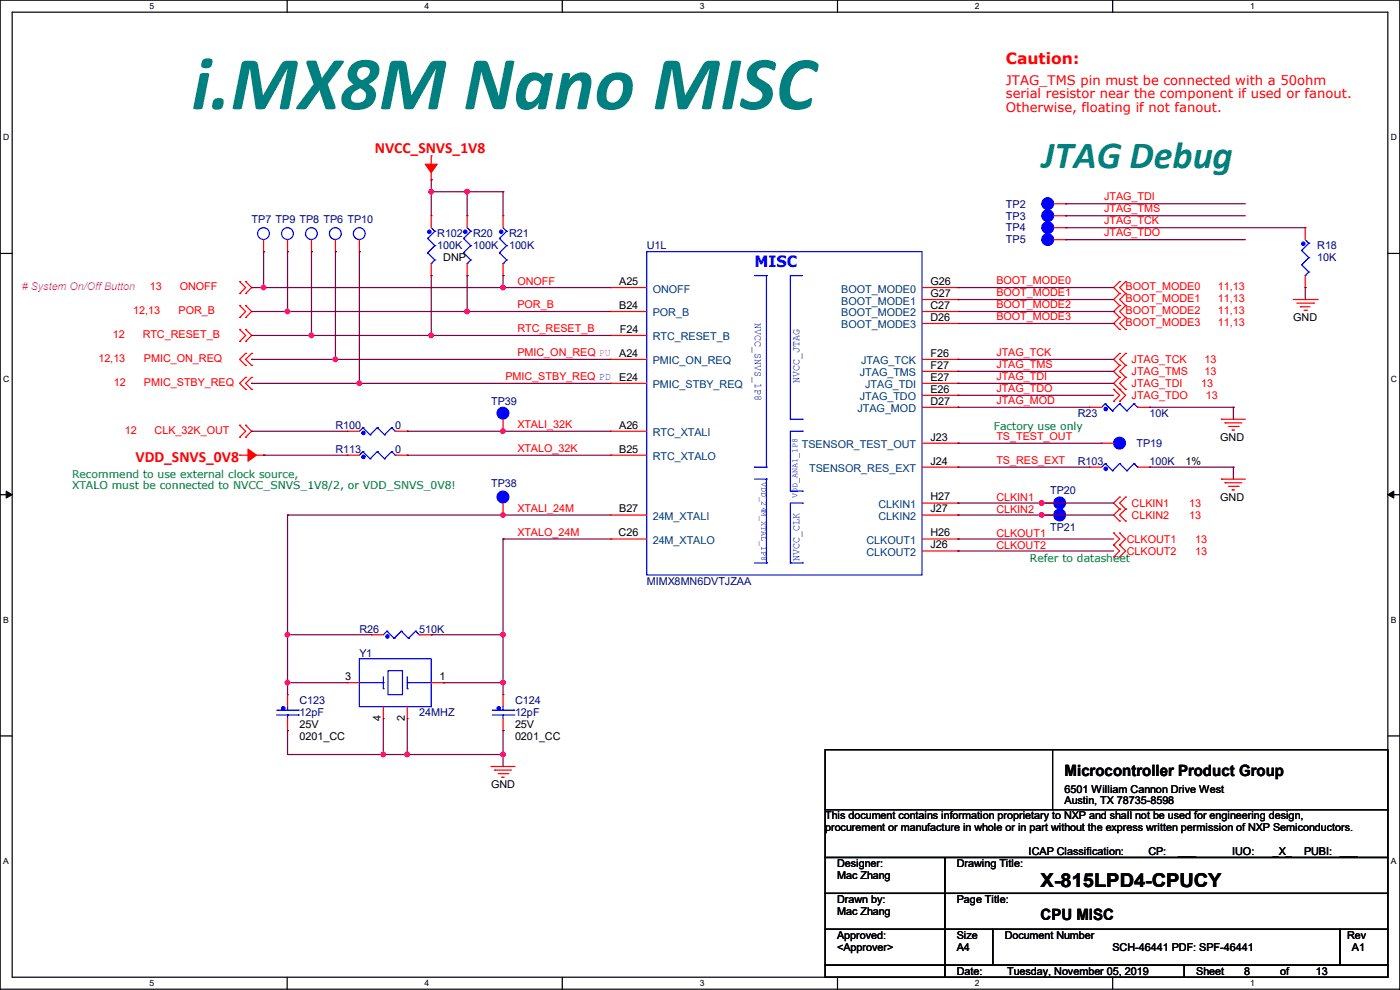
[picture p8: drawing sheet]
<svg xmlns="http://www.w3.org/2000/svg" width="297mm" height="210mm" viewBox="0 0 297 210" stroke-linecap="round" stroke-linejoin="round" font-family="sans-serif">
<path d="M0 0h297v209.8h-297zM2.6 2.6h291.8v204.7h-291.8z" fill="none" stroke="#000" stroke-width=".25"/>
<g fill="#fff">
<path d="M31.7 .3h1v2h-1z"/>
<path d="M31.7 207.6h1v1.9h-1z"/>
</g>
<path d="M60.9 0v2.6M60.9 207.3v2.5" fill="none" stroke="#000" stroke-width=".25"/>
<g fill="#fff">
<path d="M90.1 .3h1v2h-1z"/>
<path d="M90.1 207.6h1v1.9h-1z"/>
</g>
<path d="M119.3 0v2.6M119.3 207.3v2.5" fill="none" stroke="#000" stroke-width=".25"/>
<g fill="#fff">
<path d="M148.5 .3h.9v2h-.9z"/>
<path d="M148.5 207.6h.9v1.9h-.9z"/>
</g>
<path d="M177.7 0v2.6M177.7 207.3v2.5" fill="none" stroke="#000" stroke-width=".25"/>
<g fill="#fff">
<path d="M206.8 .3h1v2h-1z"/>
<path d="M206.8 207.6h1v1.9h-1z"/>
</g>
<path d="M236.1 0v2.6M236.1 207.3v2.5" fill="none" stroke="#000" stroke-width=".25"/>
<g fill="#fff">
<path d="M265.2 .3h1v2h-1z"/>
<path d="M265.2 207.6h1v1.9h-1z"/>
<path d="M.7 28.2h1.2v1.9h-1.2z"/>
<path d="M295.1 28.2h1.2v1.9h-1.2z"/>
<path d="M.7 79.3h1.2v2h-1.2z"/>
<path d="M295.1 79.3h1.2v2h-1.2z"/>
</g>
<path d="M0 53.8h2.6M294.4 53.8h2.6" fill="none" stroke="#000" stroke-width=".25"/>
<g fill="#fff">
<path d="M.7 130.5h1.2v2h-1.2z"/>
<path d="M295.1 130.5h1.1v2h-1.1z"/>
</g>
<path d="M0 104.9h2.6M294.4 104.9h2.6" fill="none" stroke="#000" stroke-width=".25"/>
<path d="M1.3 104.2l1.3 .7-1.3 .8zM294.4 104.9l1.3-.7v1.5z" fill="#000" stroke="#000" stroke-width=".21"/>
<g fill="#fff">
<path d="M.7 181.7h1.2v2h-1.2z"/>
<path d="M295.1 181.7h1.1v2h-1.1z"/>
</g>
<g fill="none" stroke="#000" stroke-width=".25">
<path d="M0 156.1h2.6M175 159h119.4v12.7h-119.4zM223.3 159v12.7M294.4 156.1h2.6M175 171.7h119.4v10.2h-119.4zM223.3 171.7h.1M175 181.9h25.4v7.6h-25.4zM175 189.5h25.4v7.6h-25.4zM175 197.1h25.4v7.7h-25.4zM200.4 181.9h94v7.6h-94zM200.4 189.5h94v7.6h-94zM200.4 197.1h10.2v7.7h-10.2z"/>
<path d="M210.6 197.1h73.7v7.7h-73.7zM284.3 197.1h10.1v7.7h-10.1zM175 204.8h25.4v2.5h-25.4zM200.4 204.8h50.8v2.5h-50.8zM251.2 204.8h43.2v2.5h-43.2z"/>
</g>
<g fill="none" stroke="#f00" stroke-width=".25">
<path d="M91.5 38.1h.1M91.5 33.1h.1M91.5 33.1v2.8M91.5 36.4v1.7M50.8 59.7h.1M50.8 59.7l1.3 1.3-1.3 1.3M52.1 59.7h.1M52.1 59.7l1.3 1.3-1.3 1.3M55.9 53.4h.1M55.9 50.8v2.6M61 53.4h.1M61 50.8v2.6"/>
<path d="M66.1 53.4h.1M66.1 50.8v2.6M71.2 53.4h.1M71.2 50.8v2.6M76.2 53.4h.1M76.2 50.8v2.6M91.5 45.8h.1M91.5 58.5h.1M91.5 45.8v2.5M91.5 55.9v2.6M99.1 45.8h.1M99.1 58.5h.1"/>
<path d="M99.1 45.8v2.5M99.1 55.9v2.6M106.7 45.8h.1M106.7 58.5h.1M106.7 45.8v2.5M106.7 55.9v2.6M223.6 43.2h2.5M223.6 48.3h2.5M223.6 45.8h2.5M223.6 50.8h2.5M226.1 43.2h.1M226.1 48.3h.1"/>
<path d="M226.1 45.8h.1M226.1 50.8h.1M237.5 59.7h.1M237.5 59.7l-1.2 1.3 1.2 1.3M238.8 59.7h.1M238.8 59.7l-1.3 1.3 1.3 1.3M276.9 48.3h.1M276.9 48.3v2.5M276.9 58.5v2.5M50.8 62.3h.1M50.8 67.4h.1M50.8 64.8h.1"/>
<path d="M50.8 72.4h.1M50.8 69.9h.1M50.8 64.8l1.3 1.3-1.3 1.3M50.8 69.9l1.3 1.3-1.3 1.2M52.1 62.3h.1M52.1 64.8h.1M52.1 67.4h.1M52.1 75h.1M52.1 77.5h.1M52.1 69.9h.1M52.1 72.4h.1M52.1 64.8l1.3 1.3-1.3 1.3"/>
<path d="M52.1 75l-1.3 1.2 1.3 1.3M52.1 69.9l1.3 1.3-1.3 1.2M53.4 75h.1M53.4 77.5h.1M53.4 75l-1.3 1.2 1.3 1.3M129.6 61h.1M129.6 66.1h.1M129.6 71.2h.1M129.6 76.2h.1M129.6 61h7.6M129.6 66.1h7.6M129.6 71.2h7.6"/>
<path d="M129.6 76.2h7.6M195.6 63.5h7.6M195.6 61h7.6M195.6 66.1h7.6M195.6 68.6h7.6M195.6 78.8h7.6M195.6 76.2h7.6M203.2 61h.1M203.2 68.6h.1M203.2 63.5h.1M203.2 78.8h.1M203.2 66.1h.1"/>
<path d="M203.2 76.2h.1M237.5 62.3h.1M237.5 64.8h.1M237.5 75h.1M237.5 77.5h.1M237.5 67.4h.1M237.5 69.9h.1M237.5 62.3l-1.2 1.2 1.2 1.3M237.5 75l-1.2 1.2 1.2 1.3M237.5 77.5l-1.2 1.3 1.2 1.3M237.5 64.8l-1.2 1.3 1.2 1.3M237.5 67.4l-1.2 1.2 1.2 1.3"/>
<path d="M238.8 62.3h.1M238.8 64.8h.1M238.8 77.5h.1M238.8 75h.1M238.8 67.4h.1M238.8 69.9h.1M238.8 62.3l-1.3 1.2 1.3 1.3M238.8 75l-1.3 1.2 1.3 1.3M238.8 77.5l-1.3 1.3 1.3 1.3M238.8 64.8l-1.3 1.3 1.3 1.3M238.8 67.4l-1.3 1.2 1.3 1.3M274.4 63.5h5"/>
<path d="M275.1 64.3h3.6M275.9 65.1h.1M275.9 65.1h2M276.6 65.8h.6M276.9 61h.1M277.2 65.8h.1M278.7 64.3h.1M279.4 63.5h.1M50.8 96.6h.1M50.8 92.8h.1M50.8 90.2h.1M50.8 96.6h2.8"/>
<path d="M50.8 90.2l1.3 1.3-1.3 1.3M52.1 90.2h.1M52.1 92.8h.1M52.1 80.1h.1M52.1 82.6h.1M52.1 90.2l1.3 1.3-1.3 1.3M52.1 80.1l-1.3 1.2 1.3 1.3M53.4 80.1h.1M53.4 82.6h.1M53.4 80.1l-1.3 1.2 1.3 1.3M54.1 96.6h1.8M55.9 96.6h.1"/>
<path d="M73.7 91.5h.1M73.7 96.6h.1M73.7 96.6h2.5M73.7 91.5h2.5M83.9 96.6h2.5M83.9 91.5h2.5M86.4 91.5h.1M86.4 96.6h.1M106.7 91.5h.1M106.7 88.9v2.6M129.6 91.5h.1M129.6 96.6h.1"/>
<path d="M129.6 81.3h.1M129.6 96.6h7.6M129.6 91.5h7.6M129.6 81.3h7.6M195.6 81.3h7.6M195.6 86.4h7.6M195.6 83.9h7.6M195.6 99.1h7.6M195.6 94h7.6M203.2 81.3h.1M203.2 86.4h.1M203.2 83.9h.1"/>
<path d="M203.2 99.1h.1M203.2 94h.1M231.2 99.1h.1M231.2 86.4h.1M231.2 86.4h2.5M231.2 99.1h2.5M233.7 94h.1M233.7 94h2.6M236.3 82.6h.1M236.3 85.1h.1M236.3 82.6l1.2 1.3-1.2 1.2M237.5 80.1h.1"/>
<path d="M237.5 82.6h.1M237.5 85.1h.1M237.5 80.1l-1.2 1.2 2.5 2.6-1.3 1.2M238.8 80.1h.1M238.8 82.6h.1M238.8 80.1l-1.3 1.2 1.3 1.3M241.3 86.4h2.6M241.3 99.1h2.6M243.9 99.1h.1M243.9 86.4h.1M259.1 88.9h.1M259.1 88.9h5.1"/>
<path d="M259.9 89.7h.1M259.9 89.7h3.5M260.6 90.5h2.1M261.4 91.2h.1M261.4 91.2h.5M262.7 90.5h.1M106.7 109.3h.1M106.7 106.7v2.6M129.6 109.3h.1M129.6 114.3h.1M129.6 109.3h7.6M129.6 114.3h7.6"/>
<path d="M195.6 109.3h7.6M195.6 114.3h7.6M195.6 116.9h7.6M195.6 106.7h7.6M203.2 116.9h.1M203.2 109.3h.1M203.2 114.3h.1M203.2 106.7h.1M221 109.3h.1M221 106.7h.1M221 109.3h2.6M221 106.7h2.6"/>
<path d="M236.3 115.6h.1M236.3 113.1h.1M236.3 118.2h.1M236.3 113.1l1.2 1.2-1.2 1.3M236.3 115.6l1.2 1.3-1.2 1.3M237.5 105.5h.1M237.5 108h.1M237.5 110.5h.1M237.5 115.6h.1M237.5 113.1h.1M237.5 118.2h.1M237.5 105.5l-1.2 1.2 1.2 1.3"/>
<path d="M237.5 108l-1.2 1.3 1.2 1.2M237.5 113.1l1.3 1.2-1.3 1.3M237.5 115.6l1.3 1.3-1.3 1.3M238.8 108h.1M238.8 105.5h.1M238.8 110.5h.1M238.8 105.5l-1.3 1.2 1.3 1.3M238.8 108l-1.3 1.3 1.3 1.2M259.1 101.6h.1M259.1 101.6h5.1M259.9 102.4h.1M259.9 102.4h3.5"/>
<path d="M260.6 103.2h2.1M261.4 103.9h.1M261.4 103.9h.5M262.7 103.2h.1M78.8 134.7h.1M78.8 134.7h2.5M88.9 134.7h2.6M91.5 134.7h.1M61 147.4h.1M61 155h.1M61 147.4v2.5M61 152.4v2.6"/>
<path d="M73.7 144.8h.1M73.7 144.8h2.5M81.3 152.4h.1M81.3 149.9v2.5M86.4 152.4h.1M86.4 149.9v2.5M91.5 144.8h2.5M94 144.8h.1M106.7 147.4h.1M106.7 155h.1M106.7 147.4v2.5M106.7 152.4v2.6"/>
<path d="M104.2 162.6h.1M104.2 162.6h5.1M104.9 163.4h.1M104.9 163.4h3.6M105.7 164.1h2M106.5 164.9h.1M106.5 164.9h.5M107.7 164.1h.1"/>
</g>
<g fill="#f00" stroke="#f00" stroke-width=".25">
<path d="M90.2 34.8h2.6l-1.3 1.8z" fill-rule="evenodd"/>
<path d="M52.6 95.3l1.8 1.3-1.8 1.2z" fill-rule="evenodd"/>
</g>
<g fill="none" stroke="#00f" stroke-width=".25">
<path d="M90.7 50.6h.1M90.7 53.6h.1M90.7 50.6l1.5 1.5M90.7 53.6l1.5 1.6M91.5 55.9h.1M91.5 48.3l.7 .8M92.2 49.1h.1M92.2 52.1h.1M92.2 55.2h.1M92.2 49.1l-1.5 1.5M92.2 52.1l-1.5 1.5M92.2 55.2l-.7 .7"/>
<path d="M98.3 50.6h.1M98.3 53.6h.1M98.3 50.6l1.6 1.5M98.3 53.6l1.6 1.6M99.1 55.9h.1M99.1 48.3l.8 .8M99.9 49.1h.1M99.9 52.1h.1M99.9 55.2h.1M99.9 49.1l-1.6 1.5M99.9 52.1l-1.6 1.5M99.9 55.2l-.8 .7"/>
<path d="M106 50.6h.1M106 53.6h.1M106 50.6l1.5 1.5M106 53.6l1.5 1.6M106.7 55.9h.1M106.7 48.3l.8 .8M107.5 49.1h.1M107.5 52.1h.1M107.5 55.2h.1M107.5 49.1l-1.5 1.5M107.5 52.1l-1.5 1.5M107.5 55.2l-.8 .7"/>
<path d="M137.2 53.4h58.4v68.6h-58.4zM160.1 58.5h2.5M162.6 58.5h.1M162.6 58.5v40.6M167.7 58.5h.1M167.7 58.5v30.4M167.7 58.5h2.5M276.1 53.1h.1M276.1 56.2h.1M276.1 53.1l1.6 1.6M276.1 56.2l1.6 1.5M276.9 58.5h.1"/>
<path d="M276.9 50.8l.8 .8M277.7 51.6h.1M277.7 54.7h.1M277.7 57.7h.1M277.7 51.6l-1.6 1.5M277.7 54.7l-1.6 1.5M277.7 57.7l-.8 .8M77 90.7h.1M77 95.8h.1M77 90.7l-.8 .8M77 90.7l1.5 1.5M77 95.8l-.8 .8"/>
<path d="M77 95.8l1.5 1.5M78.5 92.2h.1M78.5 97.3h.1M80.1 90.7h.1M80.1 95.8h.1M80.1 90.7l-1.6 1.5M80.1 90.7l1.5 1.5M80.1 95.8l-1.6 1.5M80.1 95.8l1.5 1.5M81.6 92.2h.1M81.6 97.3h.1M83.1 90.7h.1"/>
<path d="M83.1 95.8h.1M83.1 90.7l-1.5 1.5M83.1 90.7l.8 .8M83.1 95.8l-1.5 1.5M83.1 95.8l.8 .8M83.9 91.5h.1M83.9 96.6h.1M160.1 99.1h.1M160.1 99.1h2.5M162.6 99.1h.1M167.7 88.9h.1M167.7 88.9h2.5"/>
<path d="M170.2 88.9h.1M170.2 91.5h.1M170.2 91.5h-2.5v12.7M234.5 98.3h.1M234.5 85.6h.1M234.5 98.3l-.8 .8M234.5 98.3l1.5 1.6M234.5 85.6l-.8 .8M234.5 85.6l1.5 1.6M236 99.9h.1M236 87.2h.1M237.5 98.3h.1"/>
<path d="M237.5 85.6h.1M237.5 98.3l-1.5 1.6M237.5 98.3l1.6 1.6M237.5 85.6l-1.5 1.6M237.5 85.6l1.6 1.6M239.1 99.9h.1M239.1 87.2h.1M240.6 98.3h.1M240.6 85.6h.1M240.6 98.3l-1.5 1.6M240.6 98.3l.7 .8M240.6 85.6l-1.5 1.6"/>
<path d="M240.6 85.6l.7 .8M241.3 99.1h.1M241.3 86.4h.1M160.1 119.4h2.5M160.1 101.6h2.5M162.6 119.4h.1M162.6 101.6h.1M162.6 101.6v17.8M167.7 119.4h.1M167.7 104.2h.1M167.7 119.4h2.5M167.7 104.2h2.5"/>
<path d="M170.2 106.7h.1M170.2 119.4h.1M170.2 104.2h.1M170.2 106.7h-2.5v12.7M76.2 139.7h15.3v10.2h-15.3zM82.1 133.9h.1M82.1 133.9l-.8 .8M82.1 133.9l1.5 1.5M83.6 135.4h.1M85.1 133.9h.1M85.1 133.9l-1.5 1.5M85.1 133.9l1.6 1.5"/>
<path d="M86.7 135.4h.1M88.2 133.9h.1M88.2 133.9l-1.5 1.5M88.2 133.9l.7 .8M88.9 134.7h.1M58.7 151.7h4.6M58.7 150.7h4.6M61 151.7h.1M61 150.7h.1M61 149.9v.8M61 151.7v.7M63.3 151.7h.1"/>
<path d="M63.3 150.7h.1M76.2 144.8h5.1M81.3 146.1h.1M81.3 144.8h.1M81.3 143.6v2.5M82.3 142.3h3.1v5.1h-3.1zM86.4 146.1h.1M86.4 144.8h.1M86.4 143.6v2.5M86.4 144.8h5.1M104.4 151.7h4.6M104.4 150.7h4.6"/>
<path d="M106.7 151.7h.1M106.7 150.7h.1M106.7 149.9v.8M106.7 151.7v.7M109 151.7h.1M109 150.7h.1"/>
<circle cx="55.9" cy="49.6" r="1.25"/>
<circle cx="61" cy="49.6" r="1.25"/>
<circle cx="66.1" cy="49.6" r="1.25"/>
<circle cx="71.1" cy="49.6" r="1.25"/>
<circle cx="76.2" cy="49.6" r="1.25"/>
</g>
<g fill="#00f" stroke="#00f" stroke-width=".25">
<circle cx="77.1" cy="91.8" r=".36"/>
<circle cx="60.1" cy="150.3" r=".36"/>
<circle cx="234.6" cy="99.5" r=".36"/>
<circle cx="98.7" cy="49.2" r=".36"/>
<circle cx="224.8" cy="109.2" r="1.25"/>
<circle cx="222.3" cy="43.2" r="1.25"/>
<circle cx="224.8" cy="106.7" r="1.25"/>
<circle cx="222.3" cy="48.3" r="1.25"/>
<circle cx="82.2" cy="135" r=".36"/>
<circle cx="77.1" cy="96.9" r=".36"/>
<circle cx="106.7" cy="105.4" r="1.25"/>
<circle cx="234.6" cy="86.8" r=".36"/>
<circle cx="237.5" cy="94" r="1.25"/>
<circle cx="106.3" cy="49.2" r=".36"/>
<circle cx="106.7" cy="87.7" r="1.25"/>
<circle cx="91.1" cy="49.2" r=".36"/>
<circle cx="222.3" cy="45.7" r="1.25"/>
<circle cx="276.5" cy="51.7" r=".36"/>
<circle cx="105.8" cy="150.3" r=".36"/>
<circle cx="222.3" cy="50.8" r="1.25"/>
</g>
<g fill="none" stroke="#800040" stroke-width=".25">
<path d="M91.5 38.1h.1M91.5 38.1v7.7M55.9 53.4h.1M55.9 53.4v7.6M61 53.4h.1M61 53.4v12.7M66.1 53.4h.1M66.1 53.4v17.8M71.2 53.4h.1M71.2 53.4v22.8M76.2 53.4h.1M76.2 53.4v27.9"/>
<path d="M91.5 40.7h.1M91.5 58.5h.1M91.5 58.5v12.7M91.5 40.7h15.2M99.1 58.5h.1M99.1 40.7h.1M99.1 40.7v5.1M99.1 58.5v7.6M106.7 58.5h.1M106.7 40.7h.1M106.7 40.7v5.1M106.7 58.5v2.5"/>
<path d="M226.1 43.2h.1M226.1 45.8h.1M226.1 48.3h.1M226.1 50.8h.1M226.1 43.2h38.1M226.1 45.8h38.1M226.1 48.3h50.8M226.1 50.8h38.1M53.4 61h.1M53.4 66.1h.1M53.4 76.2h.1M53.4 71.2h.1"/>
<path d="M53.4 61h76.2M53.4 66.1h76.2M53.4 76.2h76.2M53.4 71.2h76.2M55.9 61h.1M61 66.1h.1M66.1 71.2h.1M71.2 76.2h.1M91.5 71.2h.1M99.1 66.1h.1M106.7 61h.1M203.2 61h.1"/>
<path d="M203.2 63.5h.1M203.2 76.2h.1M203.2 78.8h.1M203.2 61h33.1M203.2 66.1h33.1M203.2 76.2h33.1M203.2 63.5h33.1M203.2 78.8h33.1M203.2 68.6h33.1M236.3 68.6h.1M236.3 66.1h.1M276.9 61h.1"/>
<path d="M276.9 61v2.5M53.4 91.5h.1M53.4 81.3h.1M53.4 91.5h20.3M53.4 81.3h76.2M55.9 96.6h.1M55.9 96.6h17.8M76.2 81.3h.1M86.4 91.5h.1M86.4 96.6h.1M86.4 91.5h43.2M86.4 96.6h43.2"/>
<path d="M106.7 91.5h.1M203.2 86.4h.1M203.2 94h.1M203.2 99.1h.1M203.2 81.3h.1M203.2 83.9h.1M203.2 81.3h33.1M203.2 86.4h28M203.2 94h30.5M203.2 99.1h28M203.2 83.9h33.1M243.9 86.4h.1"/>
<path d="M243.9 99.1h.1M243.9 86.4h17.8M243.9 99.1h17.8M261.7 86.4h.1M261.7 99.1h.1M261.7 86.4v2.5M261.7 99.1v2.5M61 109.3h.1M61 109.3v38.1M61 109.3h68.6M106.7 114.3h.1M106.7 109.3h.1"/>
<path d="M106.7 114.3v33.1M106.7 114.3h22.9M203.2 106.7h.1M203.2 109.3h.1M203.2 114.3h.1M203.2 116.9h.1M203.2 114.3h33.1M203.2 109.3h33.1M203.2 106.7h33.1M203.2 116.9h33.1M221 106.7h.1M221 109.3h.1"/>
<path d="M61 134.7h.1M61 134.7h17.8M91.5 134.7h.1M91.5 134.7h15.2M106.7 134.7h.1M61 144.8h.1M61 155h.1M61 155v5.1h45.7M61 144.8h12.7M81.3 152.4v7.7M86.4 152.4v7.7M94 144.8h.1"/>
<path d="M94 144.8h12.7M106.7 155h.1M106.7 144.8h.1M106.7 155v7.6M81.3 160.1h.1M86.4 160.1h.1M106.7 160.1h.1"/>
</g>
<g fill="#f0f" stroke="#f0f" stroke-width=".25">
<circle cx="106.7" cy="134.6" r=".49"/>
<circle cx="106.7" cy="109.2" r=".49"/>
<circle cx="106.7" cy="144.8" r=".49"/>
<circle cx="106.7" cy="160" r=".49"/>
<circle cx="61" cy="144.8" r=".49"/>
<circle cx="61" cy="134.6" r=".49"/>
<circle cx="55.9" cy="61" r=".49"/>
<circle cx="106.7" cy="61" r=".49"/>
<circle cx="99.1" cy="40.7" r=".49"/>
<circle cx="91.5" cy="40.7" r=".49"/>
<circle cx="66.1" cy="71.1" r=".49"/>
<circle cx="91.5" cy="71.1" r=".49"/>
<circle cx="99.1" cy="66.1" r=".49"/>
<circle cx="61" cy="66.1" r=".49"/>
<circle cx="106.7" cy="91.5" r=".49"/>
<circle cx="71.1" cy="76.2" r=".49"/>
<circle cx="76.2" cy="81.3" r=".49"/>
<circle cx="221" cy="106.7" r=".49"/>
<circle cx="221" cy="109.2" r=".49"/>
<circle cx="81.3" cy="160" r=".49"/>
<circle cx="86.4" cy="160" r=".49"/>
</g>
<text font-size="16.3" fill="#008080" x="40.7" y="23.2">i.MX8M Nano MISC</text>
<text font-size="8.1" fill="#008080" x="221" y="35.7">JTAG Debug</text>
<text font-size="4.1" x="220.8" y="188.2">X-815LPD4-CPUCY</text>
<g font-size="3.3" fill="#f00">
<text x="213.4" y="13.5">Caution:</text>
<text x="79.5" y="32.4">NVCC_SNVS_1V8</text>
<text x="28.7" y="97.9">VDD_SNVS_0V8</text>
</g>
<text font-size="3.3" fill="#00f" x="160.1" y="56.7">MISC</text>
<g font-size="3.3">
<text x="225.9" y="164.7">Microcontroller Product Group</text>
<text x="220.8" y="195.2">CPU MISC</text>
</g>
<g font-size="2.8" fill="#f00">
<text x="213.4" y="18.1">JTAG_TMS pin must be connected with a 50ohm</text>
<text x="213.4" y="20.9">serial resistor near the component if used or fanout.</text>
<text x="213.4" y="23.7">Otherwise, floating if not fanout.</text>
</g>
<g font-size="2.3" fill="#000080">
<text x="53.4" y="47.3">TP7 TP9 TP8 TP6 TP10</text>
<text x="213.4" y="44">TP2</text>
<text x="213.4" y="46.6">TP3</text>
<text x="92.8" y="50.4">R102</text>
<text x="92.8" y="52.9">100K</text>
<text x="100.4" y="50.4">R20</text>
<text x="100.4" y="52.9">100K</text>
<text x="108" y="50.4">R21</text>
<text x="108" y="52.9">100K</text>
<text x="137.2" y="52.9">U1L</text>
<text x="213.4" y="49.1">TP4</text>
<text x="213.4" y="51.6">TP5</text>
<text x="279.4" y="52.9">R18</text>
<text x="279.4" y="55.5">10K</text>
<text x="104.2" y="85.9">TP39</text>
<text x="228.6" y="88.5">R23</text>
<text x="243.9" y="88.5">10K</text>
<text x="71.2" y="91">R100</text>
<text x="83.9" y="91">0</text>
<text x="241.1" y="94.8">TP19</text>
<text x="71.2" y="96.1">R113</text>
<text x="83.9" y="96.1">0</text>
<text x="228.6" y="98.6">R103</text>
<text x="243.9" y="98.6">100K</text>
<text x="104.2" y="103.2">TP38</text>
<text x="222.8" y="104.7">TP20</text>
<text x="222.8" y="112.6">TP21</text>
<text x="137.2" y="124">MIMX8MN6DVTJZAA</text>
<text x="76.2" y="134.2">R26</text>
<text x="88.9" y="134.2">510K</text>
<text x="76.2" y="139.3">Y1</text>
<text x="63.5" y="149.4">C123</text>
<text x="109.3" y="149.4">C124</text>
<text x="63.5" y="152">12pF</text>
<text x="88.9" y="152">24MHZ</text>
<text x="109.3" y="152">12pF</text>
</g>
<g font-size="2.3" fill="#f00">
<text x="234.2" y="42.5">JTAG_TDI</text>
<text x="234.2" y="45">JTAG_TMS</text>
<text x="234.2" y="47.6">JTAG_TCK</text>
<text x="234.2" y="50.1">JTAG_TDO</text>
<text x="31.8" y="61.6">13</text>
<text x="38.1" y="61.6">ONOFF</text>
<text x="109.8" y="60.5">ONOFF</text>
<text x="109.8" y="65.4">POR_B</text>
<text x="211.4" y="60.3">BOOT_MODE0</text>
<text x="211.4" y="62.8">BOOT_MODE1</text>
<text x="211.4" y="65.4">BOOT_MODE2</text>
<text x="238.8" y="61.6">BOOT_MODE0</text>
<text x="238.8" y="64.1">BOOT_MODE1</text>
<text x="258.4" y="61.6">11,13</text>
<text x="258.4" y="64.1">11,13</text>
<text x="23.9" y="71.7">12</text>
<text x="28.2" y="66.6">12,13</text>
<text x="30.3" y="71.7">RTC_RESET_B</text>
<text x="37.9" y="66.6">POR_B</text>
<text x="109.8" y="70.4">RTC_RESET_B</text>
<text x="211.4" y="67.9">BOOT_MODE3</text>
<text x="238.8" y="66.6">BOOT_MODE2</text>
<text x="238.8" y="69.2">BOOT_MODE3</text>
<text x="258.4" y="66.6">11,13</text>
<text x="258.4" y="69.2">11,13</text>
<text x="20.9" y="76.8">12,13</text>
<text x="30.5" y="76.8">PMIC_ON_REQ</text>
<text x="109.8" y="75.5">PMIC_ON_REQ PU</text>
<text x="211.4" y="75.5">JTAG_TCK</text>
<text x="240.1" y="77">JTAG_TCK</text>
<text x="255.6" y="77">13</text>
<text x="24.2" y="81.9">12</text>
<text x="30.5" y="81.9">PMIC_STBY_REQ</text>
<text x="107.2" y="80.6">PMIC_STBY_REQ PD</text>
<text x="211.4" y="78.1">JTAG_TMS</text>
<text x="211.4" y="80.6">JTAG_TDI</text>
<text x="211.4" y="83.1">JTAG_TDO</text>
<text x="240.1" y="79.6">JTAG_TMS</text>
<text x="240.1" y="82.1">JTAG_TDI</text>
<text x="254.8" y="82.1">13</text>
<text x="255.6" y="79.6">13</text>
<text x="211.4" y="85.7">JTAG_MOD</text>
<text x="240.1" y="84.7">JTAG_TDO</text>
<text x="255.8" y="84.7">13</text>
<text x="26.5" y="92">12</text>
<text x="32.8" y="92">CLK_32K_OUT</text>
<text x="109.8" y="95.8">XTALO_32K</text>
<text x="109.8" y="90.8">XTALI_32K</text>
<text x="211.4" y="93.3">TS_TEST_OUT</text>
<text x="211.4" y="98.4">TS_RES_EXT</text>
<text x="211.4" y="106.2">CLKIN1</text>
<text x="240.1" y="107.5">CLKIN1</text>
<text x="252.3" y="107.5">13</text>
<text x="109.8" y="113.6">XTALO_24M</text>
<text x="109.8" y="108.5">XTALI_24M</text>
<text x="211.4" y="108.8">CLKIN2</text>
<text x="211.4" y="113.8">CLKOUT1</text>
<text x="240.1" y="110.1">CLKIN2</text>
<text x="252.3" y="110.1">13</text>
<text x="211.4" y="116.4">CLKOUT2</text>
<text x="239.1" y="115.1">CLKOUT1</text>
<text x="239.1" y="117.7">CLKOUT2</text>
<text x="253.5" y="115.1">13</text>
<text x="253.5" y="117.7">13</text>
</g>
<g font-size="2.3">
<text x="94" y="55.5">DNP</text>
<text x="131.4" y="60.5">A25</text>
<text x="131.4" y="65.5">B24</text>
<text x="197.4" y="60.5">G26</text>
<text x="197.4" y="63">G27</text>
<text x="197.4" y="65.5">C27</text>
<text x="131.5" y="70.6">F24</text>
<text x="197.4" y="68.1">D26</text>
<text x="274.4" y="68.2">GND</text>
<text x="131.4" y="75.7">A24</text>
<text x="197.4" y="75.7">F26</text>
<text x="131.4" y="80.8">E24</text>
<text x="197.4" y="80.8">E27</text>
<text x="197.4" y="78.2">F27</text>
<text x="197.4" y="83.3">E26</text>
<text x="197.4" y="85.9">D27</text>
<text x="131.4" y="90.9">A26</text>
<text x="197.4" y="93.5">J23</text>
<text x="258.9" y="93.6">GND</text>
<text x="131.4" y="96">B25</text>
<text x="197.4" y="98.6">J24</text>
<text x="251.5" y="98.6">1%</text>
<text x="197.4" y="106.2">H27</text>
<text x="258.9" y="106.3">GND</text>
<text x="131.2" y="113.8">C26</text>
<text x="131.4" y="108.7">B27</text>
<text x="197.4" y="108.7">J27</text>
<text x="197.4" y="113.8">H26</text>
<text x="197.4" y="116.3">J26</text>
<text x="73.2" y="144.3">3</text>
<text x="93.3" y="144.3">1</text>
<text x="63.5" y="154.5">25V</text>
<text x="80.8" y="153" transform="rotate(-90 80.8 153)">4</text>
<text x="85.9" y="153" transform="rotate(-90 85.9 153)">2</text>
<text x="109.3" y="154.5">25V</text>
<text x="63.5" y="157.1">0201_CC</text>
<text x="109.3" y="157.1">0201_CC</text>
<text x="104.2" y="167.2">GND</text>
<text x="175.1" y="173.8">This document contains information proprietary to NXP and shall not be used for engineering design,</text>
<text x="225.9" y="168.2">6501 William Cannon Drive West</text>
<text x="225.9" y="170.6">Austin, TX 78735-8598</text>
<text x="175.1" y="176.4">procurement or manufacture in whole or in part without the express written permission of NXP Semiconductors.</text>
<text x="177.6" y="184">Designer:</text>
<text x="203" y="184">Drawing Title:</text>
<text x="218.2" y="181.4">ICAP Classification:</text>
<text x="243.6" y="181.4">CP:</text>
<text x="250" y="181.4">___</text>
<text x="261.4" y="181.4">IUO:</text>
<text x="270" y="181.4">_X_</text>
<text x="276.7" y="181.4">PUBI:</text>
<text x="284.3" y="181.4">___</text>
<text x="177.6" y="191.6">Drawn by:</text>
<text x="177.6" y="186.5">Mac Zhang</text>
<text x="203" y="191.6">Page Title:</text>
<text x="177.6" y="194.1">Mac Zhang</text>
<text x="177.6" y="199.2">Approved:</text>
<text x="177.6" y="201.8">&lt;Approver&gt;</text>
<text x="203" y="199.2">Size</text>
<text x="203" y="201.8">A4</text>
<text x="213.1" y="199.2">Document Number</text>
<text x="236" y="201.8">SCH-46441 PDF: SPF-46441</text>
<text x="285.8" y="199.2">Rev</text>
<text x="286.8" y="201.8">A1</text>
<text x="203" y="206.8">Date:</text>
<text x="213.7" y="206.8">Tuesday, November 05, 2019</text>
<text x="253.8" y="206.8">Sheet</text>
<text x="264" y="206.8">8</text>
<text x="271.6" y="206.8">of</text>
<text x="279.2" y="206.8">13</text>
</g>
<text font-size="2.3" fill="#f0f" x="4.6" y="61.6"># System On/Off Button</text>
<g font-size="2.3" fill="#004080">
<text x="138.5" y="62.1">ONOFF</text>
<text x="178.5" y="62.1">BOOT_MODE0</text>
<text x="178.5" y="64.6">BOOT_MODE1</text>
<text x="138.5" y="67.1">POR_B</text>
<text x="178.5" y="69.7">BOOT_MODE3</text>
<text x="178.5" y="67.1">BOOT_MODE2</text>
<text x="138.5" y="72.2">RTC_RESET_B</text>
<text x="138.5" y="77.3">PMIC_ON_REQ</text>
<text x="182.7" y="77.3">JTAG_TCK</text>
<text x="138.5" y="82.4">PMIC_STBY_REQ</text>
<text x="182.4" y="79.8">JTAG_TMS</text>
<text x="183.6" y="82.4">JTAG_TDI</text>
<text x="181.9" y="87.5">JTAG_MOD</text>
<text x="182.4" y="84.9">JTAG_TDO</text>
<text x="138.5" y="92.5">RTC_XTALI</text>
<text x="170.1" y="95.1">TSENSOR_TEST_OUT</text>
<text x="138.5" y="97.6">RTC_XTALO</text>
<text x="171.7" y="100.2">TSENSOR_RES_EXT</text>
<text x="186.4" y="107.8">CLKIN1</text>
<text x="138.5" y="110.3">24M_XTALI</text>
<text x="186.4" y="110.3">CLKIN2</text>
<text x="138.5" y="115.4">24M_XTALO</text>
<text x="183.8" y="117.9">CLKOUT2</text>
<text x="183.8" y="115.4">CLKOUT1</text>
</g>
<g font-size="2.3" fill="#00f">
<text x="160.1" y="68.6" transform="rotate(90 160.1 68.6)">NVCC_SNVS_1P8</text>
<text x="169.6" y="81.3" transform="rotate(-90 169.6 81.3)">NVCC_JTAG</text>
<text x="169.6" y="118.9" transform="rotate(-90 169.6 118.9)">NVCC_CLK</text>
</g>
<g font-size="2.3" fill="#008000">
<text x="210.9" y="91.2">Factory use only</text>
<text x="15.3" y="101.4">Recommend to use external clock source,</text>
<text x="15.3" y="103.7">XTALO must be connected to NVCC_SNVS_1V8/2, or VDD_SNVS_0V8!</text>
<text x="218.5" y="119.2">Refer to datasheet</text>
</g>
<g font-size="1.8">
<text x="31.7" y="1.9">5</text>
<text x="90.1" y="1.9">4</text>
<text x="148.5" y="1.9">3</text>
<text x="206.8" y="1.9">2</text>
<text x="265.2" y="1.9">1</text>
<text x=".7" y="29.8">D</text>
<text x="295.1" y="29.8">D</text>
<text x=".7" y="80.9">C</text>
<text x="295.1" y="80.9">C</text>
<text x=".7" y="132.1">B</text>
<text x="295.1" y="132.1">B</text>
<text x=".7" y="183.3">A</text>
<text x="295.1" y="183.3">A</text>
<text x="31.7" y="209.2">5</text>
<text x="90.1" y="209.2">4</text>
<text x="148.5" y="209.2">3</text>
<text x="206.8" y="209.2">2</text>
<text x="265.2" y="209.2">1</text>
</g>
<g font-size="1.8" fill="#00f">
<text x="161.6" y="102.2" transform="rotate(90 161.6 102.2)">VDD_24M_XTAL_1P8</text>
<text x="169.2" y="105.7" transform="rotate(-90 169.2 105.7)">VDD_ANA1_1P8</text>
</g>
</svg>
